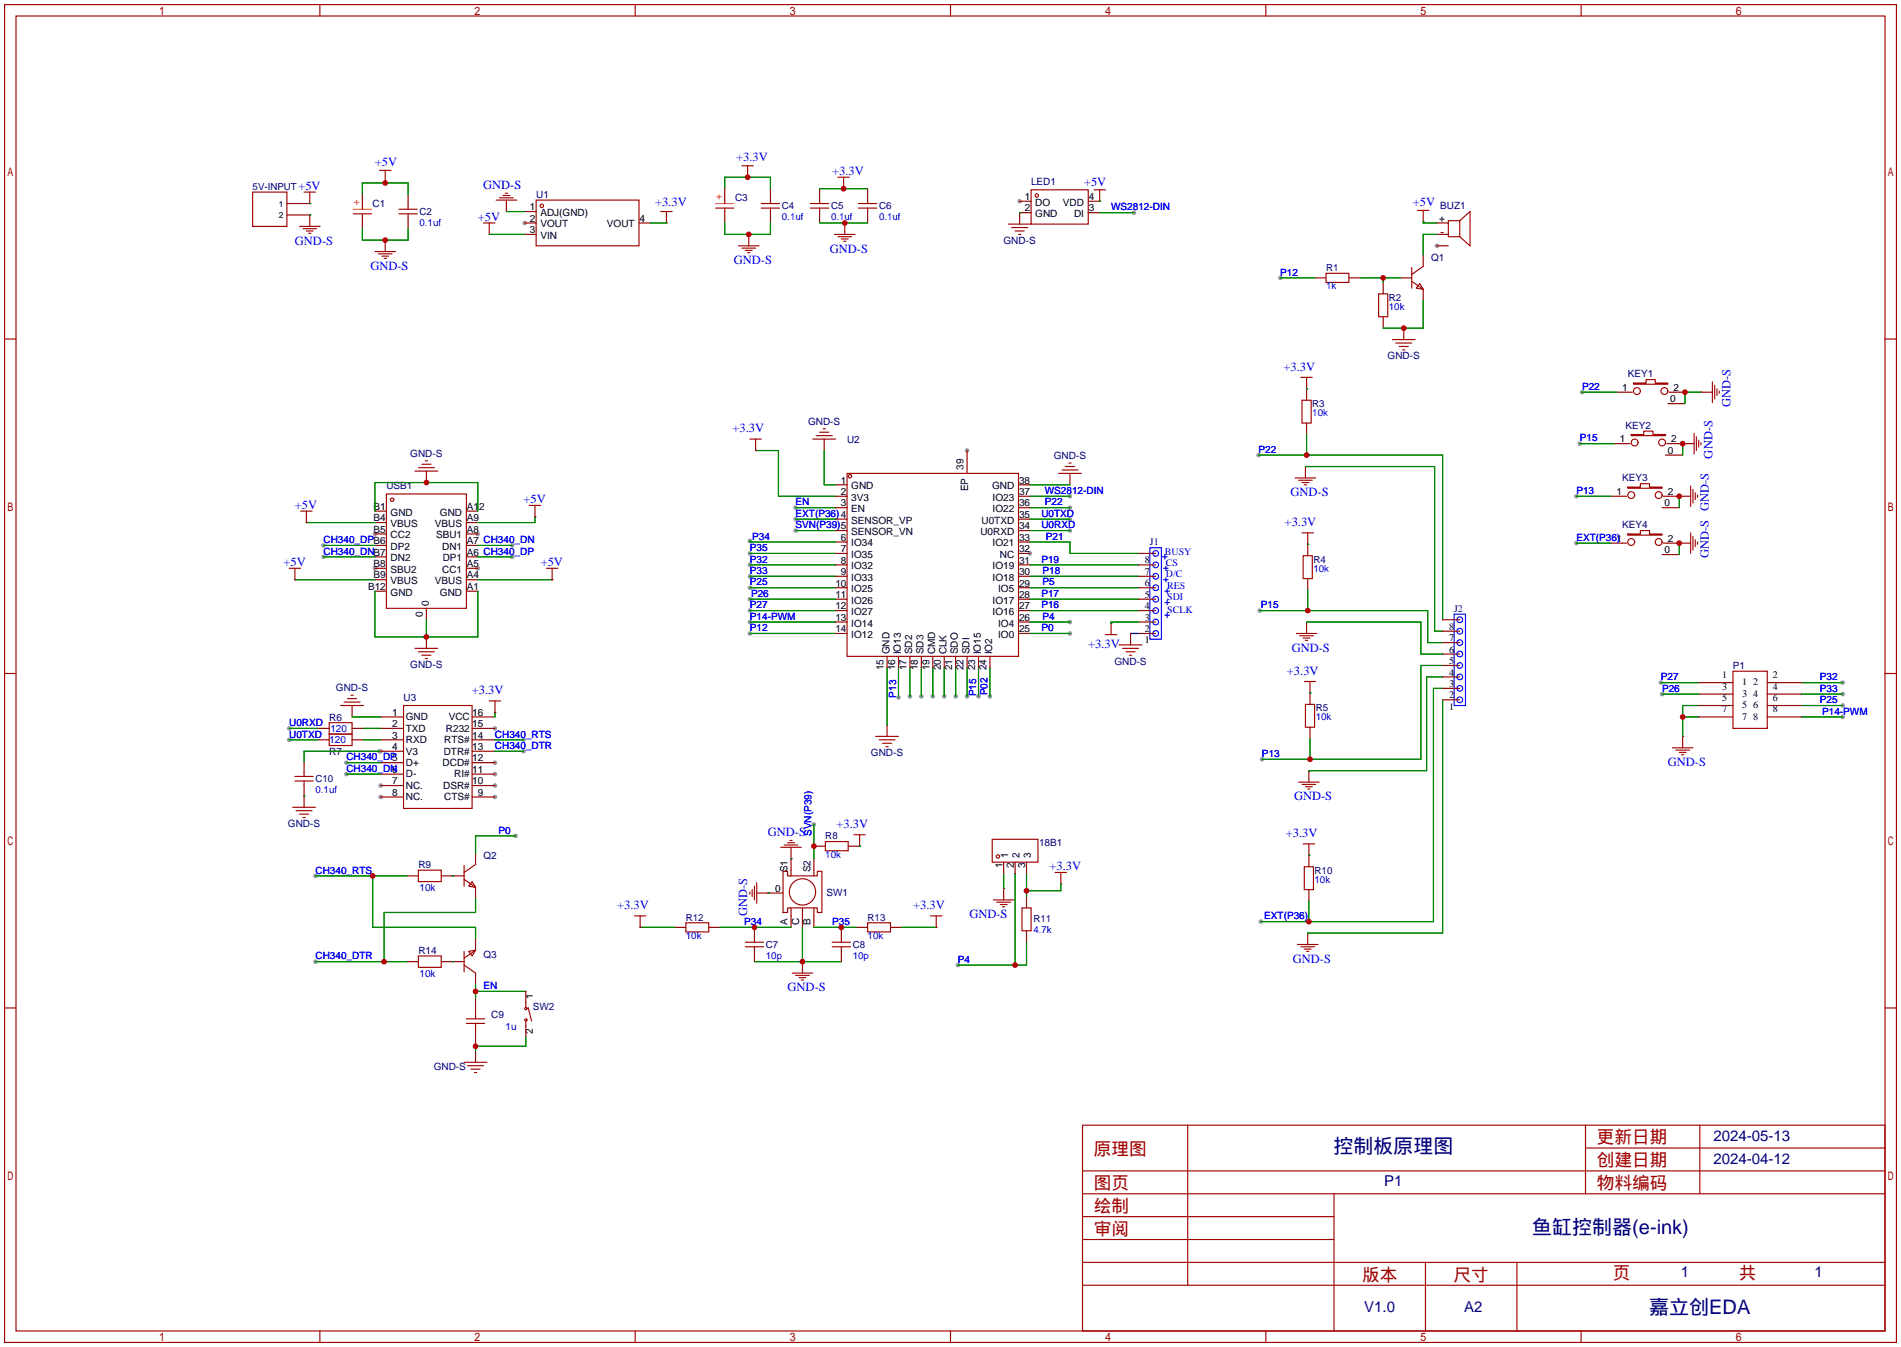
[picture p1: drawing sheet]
<svg xmlns="http://www.w3.org/2000/svg" width="422mm" height="299mm" viewBox="0 0 422 299" stroke-linecap="round" stroke-linejoin="round" font-family="sans-serif">
<g fill="#999">
<circle cx="83.3" cy="118.6" r=".51"/>
<circle cx="83.3" cy="126.2" r=".51"/>
<circle cx="106.2" cy="126.2" r=".51"/>
<circle cx="106.2" cy="118.6" r=".51"/>
<circle cx="110" cy="161.8" r=".51"/>
<circle cx="110" cy="169.4" r=".51"/>
<circle cx="110" cy="172" r=".51"/>
<circle cx="110" cy="174.5" r=".51"/>
<circle cx="110" cy="177" r=".51"/>
<circle cx="84.6" cy="177" r=".51"/>
<circle cx="84.6" cy="174.5" r=".51"/>
<circle cx="84.6" cy="166.9" r=".51"/>
<circle cx="228.9" cy="122.9" r=".51"/>
<circle cx="214.9" cy="100.1" r=".51"/>
<circle cx="116.6" cy="49.5" r=".51"/>
<circle cx="226.6" cy="44.7" r=".51"/>
<circle cx="319.3" cy="54.6" r=".51"/>
<circle cx="212.9" cy="214.4" r=".51"/>
<circle cx="71.9" cy="121.2" r=".51"/>
<circle cx="237.7" cy="140.7" r=".51"/>
<circle cx="176.8" cy="115.3" r=".51"/>
<circle cx="176.8" cy="117.9" r=".51"/>
<circle cx="166.6" cy="122.9" r=".51"/>
<circle cx="166.6" cy="125.5" r=".51"/>
<circle cx="166.6" cy="128" r=".51"/>
<circle cx="166.6" cy="130.6" r=".51"/>
<circle cx="166.6" cy="135.6" r=".51"/>
<circle cx="166.6" cy="138.2" r=".51"/>
<circle cx="166.6" cy="140.7" r=".51"/>
<circle cx="237.7" cy="110.2" r=".51"/>
<circle cx="237.7" cy="112.8" r=".51"/>
<circle cx="237.7" cy="117.9" r=".51"/>
<circle cx="237.7" cy="138.2" r=".51"/>
<circle cx="220" cy="154.7" r=".51"/>
<circle cx="217.4" cy="154.7" r=".51"/>
<circle cx="214.9" cy="154.7" r=".51"/>
<circle cx="212.3" cy="154.7" r=".51"/>
<circle cx="209.8" cy="154.7" r=".51"/>
<circle cx="207.3" cy="154.7" r=".51"/>
<circle cx="204.7" cy="154.7" r=".51"/>
<circle cx="202.2" cy="154.7" r=".51"/>
<circle cx="199.6" cy="154.9" r=".51"/>
<circle cx="237.7" cy="115.3" r=".51"/>
<circle cx="71.9" cy="123.7" r=".51"/>
<circle cx="113.8" cy="121.2" r=".51"/>
<circle cx="113.8" cy="123.7" r=".51"/>
<circle cx="64.3" cy="164.3" r=".51"/>
<circle cx="64.3" cy="161.8" r=".51"/>
<circle cx="116.3" cy="164.3" r=".51"/>
<circle cx="116.3" cy="166.9" r=".51"/>
<circle cx="77" cy="169.4" r=".51"/>
<circle cx="77" cy="172" r=".51"/>
<circle cx="176.8" cy="112.8" r=".51"/>
<circle cx="70.1" cy="213.6" r=".51"/>
<circle cx="70.1" cy="194.6" r=".51"/>
<circle cx="114.6" cy="185.7" r=".51"/>
<circle cx="166.6" cy="133.1" r=".51"/>
<circle cx="166.6" cy="120.1" r=".51"/>
<circle cx="409.4" cy="156.7" r=".51"/>
<circle cx="409.4" cy="151.6" r=".51"/>
<circle cx="409.4" cy="154.2" r=".51"/>
<circle cx="409.4" cy="159.3" r=".51"/>
<circle cx="369.1" cy="151.6" r=".51"/>
<circle cx="279.7" cy="101.1" r=".51"/>
<circle cx="279.9" cy="135.6" r=".51"/>
<circle cx="280.4" cy="168.7" r=".51"/>
<circle cx="280.2" cy="204.7" r=".51"/>
<circle cx="180.8" cy="183.1" r=".51"/>
<circle cx="369.3" cy="154.2" r=".51"/>
<circle cx="351.5" cy="87.1" r=".51"/>
<circle cx="351" cy="98.6" r=".51"/>
<circle cx="350.3" cy="110.2" r=".51"/>
<circle cx="350.3" cy="120.6" r=".51"/>
<circle cx="252" cy="47.2" r=".51"/>
<circle cx="284.5" cy="61.7" r=".51"/>
<circle cx="84.3" cy="166.9" r=".51"/>
</g>
<g fill="none" stroke="#a10000" stroke-width=".25">
<path d="M1 1h420.4v297.2h-420.4zM3.6 3.6h415.2v292.1h-415.2zM71.1 1v2.6M141.1 1v2.6M211.2 1v2.6M281.3 1v2.6M351.3 1v2.6M84.3 37.8h2.6M85.6 37.8v2.6M88.6 46.5h4.1M88.6 47.5h4.1M90.7 45.7v.8"/>
<path d="M90.7 47.5v.8M169.2 45.2h4M169.2 46.2h4M171.2 44.5v.7M171.2 46.2v.8M1 75.3h2.6M418.8 75.3h2.6M166.6 97.5h2.6M167.9 97.5v2.6M180.6 97.5h5.1M181.4 96.8h3.5M182.1 96h2"/>
<path d="M182.9 95.2h.5M289.1 83.8h2.5M289.3 88.9h2v5.1h-2zM290.3 83.8v2.6M66.8 113.5h2.5M68.1 113.5v2.6M85.9 109.7h17.7v25.4h-17.7zM92.2 104.6h5.1M93 103.9h3.5M93.7 103.1h2.1M94.5 102.4h.5M117.6 112.3h2.5"/>
<path d="M118.9 112.3v2.5M188.2 105.2h38.1v40.6h-38.1zM235.2 105.2h5.1M236 104.4h3.5M236.7 103.6h2.1M237.5 102.9h.5M287.8 106.2h4.6M288.5 106.7h3.1M289.3 107.2h1.5M289.3 118.4h2.5M289.8 107.7h.5M290.1 103.6v2.6"/>
<path d="M290.6 118.4v2.5M64.3 126.2h2.5M65.5 126.2v2.6M121.4 126.2h2.6M122.7 126.2v2.6M289.6 123.4h2v5.1h-2zM290.3 138.2v2.5M1 149.6h2.6M75.7 156.7h5.1M76.5 156h3.5M77.2 155.2h2M78 154.4h.5"/>
<path d="M89.7 156.7h15.2v22.9h-15.2zM92.2 144h5.1M93 144.8h3.5M93.7 145.5h2.1M94.5 146.3h.5M108.7 155.7h2.6M110 155.7v2.5M288 140.7h4.6M288.8 141.2h3M289.6 141.7h1.5M289.8 151.4h2.6M290.1 156.5h2v5h-2z"/>
<path d="M290.1 142.2h.5M291.1 151.4v2.5M418.8 149.6h2.6M73.2 160.5h5v2.6h-5zM73.2 163.1h5v2.5h-5zM194.6 163.6h5M195.3 164.3h3.6M196.1 165.1h2M196.8 165.9h.6M288.5 173.7h4.6M289.3 174.2h3.1M290.1 174.8h1.5"/>
<path d="M290.6 175.3h.5M290.8 171.2v2.5M371.6 166.1h4.6M372.4 166.6h3M373.1 167.1h1.5M373.6 167.6h.5M373.9 163.6v2.5M93 193.3h5v2.5h-5zM103.1 195.3l2.6 1.8M103.1 192.3v4.5M104.9 195.8l.8 1.3-1.6-.3zM105.7 192l-2.6 1.8"/>
<path d="M166.6 198.1v.5M167.1 197.6v1.5M167.6 196.8v3.1M168.1 198.4h2.6M168.1 196.1v4.6M173.5 188.2h4.6M174 193.5h1v1.1h6.6v-1.1h1v9.2h-1v-1h-6.6v1h-1zM174.2 187.7h3.1M175 187.2h1.5M175.5 186.7h.5M175.8 188.2v2.6M175.8 193.3v1.3"/>
<path d="M180.8 193.3v1.3M220.7 199.9h4.6M223 197.4v2.5M234.4 193.8h2.6M235.7 193.8v2.5M289.6 187.5h2.5M289.8 192.5h2v5.1h-2zM290.8 187.5v2.5M93 212.3h5v2.6h-5zM103.1 211.3v4.6M103.1 214.4l2.6 1.8M104.1 211.3l1.6-.2-.8 1.2z"/>
<path d="M105.7 211.1l-2.6 1.8M152.4 205h5.1v2h-5.1zM175.8 201.7v1.8M176 216.2h4.6M176.8 216.7h3M177.5 217.2h1.6M178.1 217.7h.5M178.3 201.7v1.8M178.3 213.6v2.6M180.8 201.7v1.8M192.8 205h5.1v2h-5.1zM221.5 200.4h3"/>
<path d="M222.2 200.9h1.6M222.8 201.4h.5M227.1 201.7h2v5.1h-2zM288.3 209.8h4.6M289.1 210.3h3M289.8 210.8h1.5M290.3 211.3h.5M290.6 207.3v2.5M1 223.9h2.6M103.1 236h5.1M103.6 227.3h4.1M103.6 226.3h4.1"/>
<path d="M103.9 236.7h3.5M104.6 237.5h2.1M105.4 238.3h.5M105.7 224.3v2M105.7 227.3v2.1M116.8 222.8v1M116.8 226.8v1M117.3 223.8l.8 3M418.8 223.9h2.6M240.5 249.9h178.3v45.8h-178.3zM263.9 249.9v35.6M352.3 249.9v15.3"/>
<path d="M352.3 255h66.5M377.7 249.9v15.3M240.5 270.3h55.9M240.5 265.2h178.3M240.5 275.3h55.9M240.5 260.1h178.3M296.4 265.2v30.5M71.1 295.7v2.5M141.1 295.7v2.5M211.2 295.7v2.5M240.5 285.5h178.3M240.5 280.4h178.3"/>
<path d="M281.3 295.7v2.5M316.7 280.4v15.3M337.1 280.4v15.3M351.3 295.7v2.5"/>
<circle cx="87.1" cy="111" r=".38"/>
<circle cx="188.8" cy="105.8" r=".38"/>
<circle cx="178.3" cy="198.1" r="2.92"/>
<circle cx="116.8" cy="226.6" r=".25"/>
<circle cx="116.8" cy="224" r=".25"/>
</g>
<g fill="none" stroke="#870000" stroke-width=".25">
<path d="M85.6 40.4h.1M90.7 43.2v2.5M90.7 48.3v2.5M171.2 41.9v2.6M171.2 47v2.5M183.1 97.5v2.6M290.3 86.4h.1M290.3 86.4v2.5M290.3 94v2.5M68.1 116.1h.1M83.3 113.5h2.6M83.3 116.1h2.6"/>
<path d="M83.3 118.6h2.6M94.7 104.6v2.6M103.6 113.5h2.6M103.6 116.1h2.6M103.6 118.6h2.6M118.9 114.8h.1M167.9 100.1h.1M185.7 107.7h2.5M185.7 110.2h2.5M185.7 112.8h2.5M185.7 115.3h2.5M185.7 117.9h2.5"/>
<path d="M214.9 100.1v5.1M226.3 107.7h2.6M226.3 110.2h2.6M226.3 112.8h2.6M226.3 115.3h2.6M226.3 117.9h2.6M237.7 105.2v2.5M290.1 103.6h.1M65.5 128.8h.1M83.3 121.2h2.6M83.3 123.7h2.6M83.3 126.2h2.6"/>
<path d="M83.3 128.8h2.6M83.3 131.3h2.6M94.7 135.1v2.6M103.6 121.2h2.6M103.6 123.7h2.6M103.6 126.2h2.6M103.6 128.8h2.6M103.6 131.3h2.6M122.7 128.8h.1M185.7 120.4h2.5M185.7 122.9h2.5M185.7 125.5h2.5"/>
<path d="M185.7 128h2.5M185.7 130.6h2.5M185.7 133.1h2.5M185.7 135.6h2.5M185.7 138.2h2.5M226.3 120.4h2.6M226.3 122.9h2.6M226.3 125.5h2.6M226.3 128h2.6M226.3 130.6h2.6M226.3 133.1h2.6M226.3 135.6h2.6"/>
<path d="M226.3 138.2h2.6M290.3 138.2h.1M290.6 120.9h.1M290.6 120.9v2.5M290.6 128.5v2.6M78.2 156.7v2.6M84.6 159.3h5.1M94.7 141.5v2.5M104.9 159.3h5.1M110 158.2h.1M185.7 140.7h2.5M197.1 145.8v2.5"/>
<path d="M199.6 145.8v2.5M202.2 145.8v2.5M204.7 145.8v2.5M207.3 145.8v2.5M209.8 145.8v2.5M212.3 145.8v2.5M214.9 145.8v2.5M217.4 145.8v2.5M220 145.8v2.5M226.3 140.7h2.6M291.1 153.9h.1M291.1 153.9v2.6"/>
<path d="M70.6 161.8h2.6M70.6 164.3h2.6M78.2 161.8h2.6M78.2 164.3h2.6M84.6 161.8h5.1M84.6 164.3h5.1M84.6 166.9h5.1M84.6 169.4h5.1M84.6 172h5.1M84.6 174.5h5.1M84.6 177h5.1M104.9 161.8h5.1"/>
<path d="M104.9 164.3h5.1M104.9 166.9h5.1M104.9 169.4h5.1M104.9 172h5.1M104.9 174.5h5.1M104.9 177h5.1M197.1 161v2.6M290.8 171.2h.1M291.1 161.5v2.6M373.9 163.6h.1M90.4 194.6h2.6M98 194.6h5.1"/>
<path d="M105.7 189.5v2.5M105.7 197.1v2.5M170.7 198.4h.1M170.7 198.4h3.3M175.8 190.8h.1M175.8 190.8v2.5M180.8 190.8v2.5M223 197.4h.1M228.1 199.1v2.6M235.7 196.3h.1M290.8 190h.1M290.8 190v2.5"/>
<path d="M290.8 197.6v2.6M90.4 213.6h2.6M98 213.6h5.1M105.7 208.5v2.6M105.7 216.2v2.5M149.9 206h2.5M157.5 206h2.5M175.8 203.5v2.5M178.3 213.6h.1M178.3 203.5v2.5M180.8 203.5v2.5M190.2 206h2.6"/>
<path d="M197.9 206h2.5M228.1 206.8v2.5M290.6 207.3h.1M105.7 221.7v2.6M105.7 229.4v2.5M105.7 233.4v2.6M116.8 220.2v2.6M116.8 227.8v2.6"/>
</g>
<g fill="none" stroke="#008700" stroke-width=".25">
<path d="M80.5 43.2v-2.6h10.2v2.6M85.6 40.4v.2M161 41.9v-2.5h10.2v2.5M290.3 86.4h.1M290.3 96.5v4.6M68.1 116.1h15.2M83.3 113.5v-6.3h22.9v6.3M118.9 114.8v1.3h-12.7M167.9 100.1h5.1v10.1h12.7M176.8 115.3h8.9M176.8 117.9h8.9M176.8 112.8h8.9"/>
<path d="M183.1 100.1v7.6h2.6M228.9 107.7h8.8M228.9 115.3h8.8M228.9 117.9h8.8M228.9 110.2h8.8M228.9 112.8h8.8M279.7 101.1h40.8v36.6M290.1 103.6h28.7v36.6h1.7M65.5 128.8h17.8M71.9 121.2h11.4M71.9 123.7h11.4M83.3 131.3v10.2h22.9v-10.2"/>
<path d="M94.7 137.7v3.8M106.2 128.8h16.5M106.2 121.2h7.6M106.2 123.7h7.6M166.6 122.9h19.1M166.6 125.5h19.1M166.6 128h19.1M166.6 130.6h19.1M166.6 135.6h19.1M166.6 138.2h19.1M166.6 120.1v.3h19.1M166.6 133.1h19.1"/>
<path d="M228.9 120.4h8.8v2.5h15.3M228.9 125.5h24.1M228.9 128h24.1M228.9 130.6h24.1M228.9 135.6h24.1M228.9 138.2h8.8M228.9 133.1h24.1M279.9 135.6h37.3v7.1h3.3M290.3 138.2h25.4v7.1h4.8M290.6 120.9h.1M290.6 131.1v4.5M78.2 159.3h6.4"/>
<path d="M110 158.2v1.1M166.6 140.7h19.1M197.1 148.3v12.7M199.6 148.3v6.6M202.2 148.3v6.4M204.7 148.3v6.4M207.3 148.3v6.4M209.8 148.3v6.4M212.3 148.3v6.4M214.9 148.3v6.4M217.4 148.3v6.4M220 148.3v6.4"/>
<path d="M228.9 140.7h8.8M291.1 153.9h.1M320.5 155.4v51.9h-29.9M320.5 147.8h-4.8v20.9h-35.3M320.5 150.4h-3.5v20.8h-26.2M320.5 152.9h-2v51.8h-38.3M369.1 151.6h8.3M373.9 159.3h3.5M377.4 156.7h-3.5v6.9M400.3 159.3h9.1M400.3 156.7h9.1M400.3 151.6h9.1"/>
<path d="M400.3 154.2h9.1M64.3 161.8h6.3M64.3 164.3h6.3M77 169.4h7.6M77 172h7.6M80.8 161.8h3.8M80.8 164.3h3.8M110 164.3h6.3M110 166.9h6.3M291.1 164.1v4.6M70.1 194.6h20.3M82.8 194.6v11.4h22.9v2.5"/>
<path d="M100.6 194.6h.1M105.7 199.6v3.1h-20.4v10.9M114.6 185.7h-8.9v3.8M170.7 198.4h.1M175.8 190.8h.1M180.8 183.1v7.7M223 194.1v3.3M225.6 194.1v20.3M228.1 194.1v5M235.7 196.3v1.6h-7.6M290.8 190h.1M70.1 213.6h20.3"/>
<path d="M100.6 213.6h.1M105.7 218.7v3M142.2 206h7.7M160 206h15.8M167.6 213.6h19.3M178.3 206v7.6M180.8 206h9.4M200.4 206h7.6M228.1 209.3v5.1h-15.2M290.8 200.2v4.5M105.7 231.9v1.5M105.7 220.2h11.1"/>
<path d="M116.8 230.4v2h-11.1"/>
</g>
<path d="M255.5 121.7h2.6v20.3h-2.6z" fill="none" stroke="#00f" stroke-width=".25"/>
<g fill="#fff" stroke="#00f" stroke-width=".25">
<circle cx="256.8" cy="140.7" r=".63"/>
<circle cx="256.8" cy="138.2" r=".63"/>
<circle cx="256.8" cy="135.6" r=".63"/>
<circle cx="256.8" cy="133.1" r=".63"/>
<circle cx="256.8" cy="130.6" r=".63"/>
<circle cx="256.8" cy="128" r=".63"/>
<circle cx="256.8" cy="125.5" r=".63"/>
<circle cx="256.8" cy="122.9" r=".63"/>
</g>
<g fill="none" stroke="#870000" stroke-width=".25">
<path d="M166.1 39.4h.1M63.8 45.2h5M63.8 47.8h5M68.8 45.2h.1M68.8 47.8h.1M80.5 43.2v2.5M80.5 48.3v2.5M85.6 53.3h.1M108.7 52.1h.1M112.5 47h.1M116.6 47h2.5M116.6 49.5h2.5"/>
<path d="M116.6 52.1h2.5M142 49.5h2.5M148.1 49.5h.1M161 41.9v2.6M161 47v2.5M166.4 52.1h.1M182.1 41.9v2.6M182.1 47v2.5M187.5 41.9h.1M187.7 49.5h.1M192.8 41.9v2.6M192.8 47v2.5"/>
<path d="M246.9 138.4h.1M253 138.2h3.8M253 135.6h3.8M253 133.1h3.8M253 130.6h3.8M253 128h3.8M253 125.5h3.8M253 122.9h3.8M251.2 140.7v2.6M253 140.7h3.8M377.4 151.6h7.7M377.4 154.2h7.7"/>
<path d="M377.4 156.7h7.7M377.4 159.3h7.7M392.7 151.6h7.6M392.7 154.2h7.6M392.7 156.7h7.6M392.7 159.3h7.6M180.8 188h2.6M188.5 188h2.5M191 188h.1M142.2 206h.1M208 206h.1"/>
</g>
<path d="M251.2 140.7h1.8" fill="none" stroke="#000080" stroke-width=".25"/>
<g fill="none" stroke="#a10000" stroke-width=".25">
<path d="M164.8 36.8h2.6M166.1 36.8v2.6M186.2 39.4h2.5M187.5 39.4v2.5M56.1 42.7h7.7v7.6h-7.7zM66.5 50.3h4.6M67.3 50.8h3.1M67.6 42.7h2.5M68.1 51.3h1.5M68.6 51.8h.5M68.8 42.7v2.5M68.8 47.8v2.5"/>
<path d="M78.5 47.5h4M80.5 45.7v.8M80.5 47.5v.8M83.3 55.9h4.6M84.1 56.4h3M84.8 56.9h1.6M85.3 57.4h.6M85.6 53.3v2.6M107.4 49.5h2.6M108.7 49.5v2.6M110.2 44.5h4.6M111 43.9h3"/>
<path d="M111.8 43.4h1.5M112.3 42.9h.5M112.5 44.5v2.5M119.1 44.5h22.9v10.1h-22.9zM146.8 47h2.6M148.1 47v2.5M159 46.2h4.1M161 44.5v.7M161 46.2v.8M164.1 54.6h4.6M164.8 55.1h3.1M165.6 55.6h1.5"/>
<path d="M166.1 56.1h.5M166.4 52.1v2.5M180.1 45.2h4M180.1 46.2h4M182.1 44.5v.7M182.1 46.2v.8M185.4 52.1h4.6M186.2 52.6h3M186.9 53.1h1.6M187.5 53.6h.5M187.7 49.5v2.6M190.8 45.2h4"/>
<path d="M190.8 46.2h4M192.8 44.5v.7M192.8 46.2v.8M246.9 138.4v2.6M245.6 141h2.6M248.7 143.3h5M249.4 144h3.6M250.2 144.8h2M251 145.5h.5M385.1 149.1h7.6v12.7h-7.6zM183.4 186.9h5.1v2.1h-5.1zM189.7 185.4h2.6"/>
<path d="M191 185.4v2.6M141 203.5h2.5M142.2 203.5v2.5M206.8 203.5h2.5M208 203.5v2.5"/>
<circle cx="120.4" cy="45.7" r=".38"/>
</g>
<path d="M68.8 45.2h.1M68.8 47.8h.1M80.5 50.8v2.5h10.2v-2.5M108.7 52.1h7.9M112.5 47h4.1M144.5 49.5h3.6M161 49.5v2.6h10.2v-2.6M182.1 41.9h10.7M182.1 49.5h10.7M253 138.2h-6.1v.2M191 188h.1" fill="none" stroke="#008700" stroke-width=".25"/>
<path d="M78.5 46.5h4M78.7 45h1.1M79.2 44.5v1M159 45.2h4.1M159.3 43.7h1M159.8 43.2v1" fill="none" stroke="#f90" stroke-width=".25"/>
<g fill="none" stroke="#00f" stroke-width=".25">
<path d="M258.3 123.7h1M258.6 128.8h1M258.6 126.2h1M258.8 123.2v1M258.8 131.3h1M258.8 133.9h1M258.8 136.7h1M259.1 125.7v1M259.1 128.3v1M259.3 130.8v1M259.3 133.3v1.1M259.3 136.1v1.1"/>
<path d="M323.1 136.4h2.5v20.3h-2.5z"/>
</g>
<g fill="#fff" stroke="#00f" stroke-width=".25">
<circle cx="324.4" cy="155.4" r=".63"/>
<circle cx="324.4" cy="152.9" r=".63"/>
<circle cx="324.4" cy="150.4" r=".63"/>
<circle cx="324.4" cy="147.8" r=".63"/>
<circle cx="324.4" cy="145.3" r=".63"/>
<circle cx="324.4" cy="142.7" r=".63"/>
<circle cx="324.4" cy="140.2" r=".63"/>
<circle cx="324.4" cy="137.7" r=".63"/>
</g>
<g fill="none" stroke="#870000" stroke-width=".25">
<path d="M226.6 44.7h2.5M229.1 47.2h-2.5v2.6M241.8 44.7h2.5M241.8 47.2h2.5M244.3 44.7h.1M316.2 49.3h.1M316.2 56.6v2.6M319.3 54.6h2.5M319.3 52.1h2.5M319.3 49.5h2.5M292.1 61.7h2.5M299.7 61.7h2.6"/>
<path d="M307.3 62.7v2.6M307.3 70.4v2.5M311.1 61.7h2.6M311.9 72.9v2.5M316.2 64.3v2.5M358.6 98.6h2.6M359.2 87.1h2.5M370.6 89.7h3.8M371.3 98.6h2.6M371.9 87.1h2.5M373.9 98.6h.1M378 87.1h.1"/>
<path d="M357.9 110.2h2.5M369.3 112.8h3.8M370.1 101.1h3.8M370.6 110.2h2.5M373.1 110.2h.1M320.5 137.7h3.9M357.9 120.6h2.5M369.3 123.2h3.8M370.6 120.6h2.5M373.1 120.6h.1M320.5 155.4h3.9M320.5 152.9h3.9"/>
<path d="M320.5 150.4h3.9M320.5 147.8h3.9M320.5 145.3h3.9M320.5 142.7h3.9M320.5 140.2h3.9M67.6 169.2v2.5M67.6 174.2v5.1M223 191.5v2.6M225.6 191.5v2.6M228.1 191.5v2.6M167.6 206v2.5M167.6 211.1v2.5"/>
<path d="M186.9 206v2.5M186.9 211.1v2.5"/>
</g>
<g fill="none" stroke="#008700" stroke-width=".25">
<path d="M226.6 47.2h.1M244.3 44.7h.1M244.3 47.2h7.7M316.2 49.3v.2h3.1M319.3 52.1h-3.1v4.5M284.5 61.7h7.6M302.3 61.7h8.8M307.3 61.7v1M316.2 66.8v6.1h-8.9M351 98.6h7.6M351.5 87.1h7.7M373.9 98.6v2.5"/>
<path d="M378 87.1h-3.6v2.6M350.3 110.2h7.6M373.1 110.2v2.6M350.3 120.6h7.6M373.1 120.6v2.6M369.3 154.2h8.1M67.6 176.8h.1M84.3 166.9h-16.7v2.3"/>
</g>
<g fill="none" stroke="#a10000" stroke-width=".25">
<path d="M224 49.8h5.1M224.8 50.5h3.5M225.6 51.3h2M226.3 52.1h.5M229.1 42.2h12.7v7.6h-12.7zM243.1 42.2h2.5M244.3 42.2v2.5M313.7 59.4v4.6M315 46.7h2.5M316.2 59.2l-2.5 1.8M316.2 46.7v2.6M324.4 49h-2.6v3.6h2.6"/>
<path d="M324.4 49v3.6M324.4 49l2.2-2v7.6l-2.2-2M294.6 60.7h5.1v2h-5.1zM306.3 65.3h2.1v5.1h-2.1zM309.4 75.4h5.1M310.1 76.2h3.6M310.9 77h2M311.7 77.7h.5M313.7 62.5l2.5 1.8M315.5 63l.7 1.3-1.5-.3zM361.2 98.6h1M361.7 87.1h1"/>
<path d="M362.5 96.5h2.8v-.7h2v.7h2.8v.3h-7.6zM363 85.1h2.8v-.8h2v.8h2.8v.2h-7.6zM370.3 98.6h1M370.8 87.1h1.1M373.9 98.6h2.5M376.4 96.3v4.5M376.9 97v3.1M377.4 97.8v1.5M378 87.1h2.5M378 98.3v.5M380.5 84.8v4.6M381 85.6v3"/>
<path d="M381.5 86.4v1.5M382 86.9v.5M360.4 110.2h1M361.7 108.2h2.8v-.8h2v.8h2.8v.3h-7.6zM361.7 118.6h2.8v-.7h2v.7h2.8v.3h-7.6zM369.6 110.2h1M373.1 110.2h2.6M375.7 108v4.5M375.7 118.4v4.5M376.2 108.7v3.1M376.2 119.1v3.1M376.7 109.5v1.5"/>
<path d="M376.7 119.9v1.5M377.2 110v.5M360.4 120.6h1M369.6 120.6h1M373.1 120.6h2.6M377.2 120.4v.5M65 179.3h5.1M65.5 172.5h4.1M65.5 173.5h4.1M67.6 171.7v.8M67.6 173.5v.7M65.8 180.1h3.5"/>
<path d="M66.5 180.8h2.1M67.3 181.6h.5M220.5 186.4h10.1v5.1h-10.1zM165.6 209.3h4.1M165.6 210.3h4.1M167.6 208.5v.8M167.6 210.3v.8M184.9 209.3h4.1M184.9 210.3h4.1M186.9 208.5v.8M186.9 210.3v.8"/>
<circle cx="230.4" cy="43.4" r=".38"/>
<circle cx="363.2" cy="98.3" r=".76"/>
<circle cx="363.7" cy="86.9" r=".76"/>
<circle cx="369.3" cy="98.3" r=".76"/>
<circle cx="369.8" cy="86.9" r=".76"/>
<circle cx="362.5" cy="110" r=".76"/>
<circle cx="368.6" cy="110" r=".76"/>
<circle cx="362.5" cy="120.4" r=".76"/>
<circle cx="368.6" cy="120.4" r=".76"/>
<circle cx="221.7" cy="190.2" r=".38"/>
</g>
<g fill="#c00">
<circle cx="225.6" cy="214.4" r=".63"/>
<circle cx="228.1" cy="197.9" r=".63"/>
<circle cx="85.6" cy="40.6" r=".63"/>
<circle cx="166.1" cy="39.4" r=".63"/>
<circle cx="94.7" cy="107.2" r=".63"/>
<circle cx="94.7" cy="141.5" r=".63"/>
<circle cx="85.3" cy="213.6" r=".63"/>
<circle cx="82.8" cy="194.6" r=".63"/>
<circle cx="105.7" cy="232.4" r=".63"/>
<circle cx="105.7" cy="220.2" r=".63"/>
<circle cx="373.9" cy="159.3" r=".63"/>
<circle cx="290.3" cy="101.1" r=".63"/>
<circle cx="290.6" cy="135.6" r=".63"/>
<circle cx="291.1" cy="168.7" r=".63"/>
<circle cx="290.8" cy="204.7" r=".63"/>
<circle cx="178.3" cy="213.6" r=".63"/>
<circle cx="180.8" cy="188" r=".63"/>
<circle cx="186.9" cy="206" r=".63"/>
<circle cx="167.6" cy="206" r=".63"/>
<circle cx="187.5" cy="41.9" r=".63"/>
<circle cx="187.7" cy="49.5" r=".63"/>
<circle cx="166.4" cy="52.1" r=".63"/>
<circle cx="85.6" cy="53.3" r=".63"/>
<circle cx="373.1" cy="120.6" r=".63"/>
<circle cx="373.1" cy="110.2" r=".63"/>
<circle cx="373.9" cy="98.6" r=".63"/>
<circle cx="374.4" cy="87.1" r=".63"/>
<circle cx="307.3" cy="61.7" r=".63"/>
<circle cx="311.9" cy="72.9" r=".63"/>
</g>
<g font-size="4.4" fill="#000080">
<text x="296.3" y="256.2">控制板原理图</text>
<text x="340.5" y="274">鱼缸控制器(e-ink)</text>
<text x="366.5" y="291.8">嘉立创EDA</text>
</g>
<g font-size="3.9" fill="#a00000">
<text x="243.1" y="256.5">原理图</text>
<text x="354.8" y="254">更新日期</text>
<text x="354.8" y="259.1">创建日期</text>
<text x="243.1" y="269.2">绘制</text>
<text x="243.1" y="264.1">图页</text>
<text x="354.8" y="264.1">物料编码</text>
<text x="243.1" y="274.3">审阅</text>
<text x="302.7" y="284.5">版本</text>
<text x="323" y="284.5">尺寸</text>
<text x="358.4" y="284.2">页</text>
<text x="386.3" y="284.2">共</text>
</g>
<g font-size="3.3" fill="#000080">
<text x="380.7" y="253.4">2024-05-13</text>
<text x="307.6" y="263.5">P1</text>
<text x="380.7" y="258.5">2024-04-12</text>
<text x="373.5" y="283.6">1</text>
<text x="403.2" y="283.6">1</text>
<text x="303.1" y="291.5">V1.0</text>
<text x="325.4" y="291.5">A2</text>
</g>
<g font-size="2.8" fill="#00f">
<text x="163.6" y="35.7">+3.3V</text>
<text x="83.3" y="37">+5V</text>
<text x="107.4" y="41.9">GND-S</text>
<text x="184.9" y="38.9">+3.3V</text>
<text x="240.9" y="41.4">+5V</text>
<text x="66.3" y="42.2">+5V</text>
<text x="145.5" y="45.8">+3.3V</text>
<text x="313.9" y="45.8">+5V</text>
<text x="106.2" y="49">+5V</text>
<text x="65.5" y="54.4">GND-S</text>
<text x="82.3" y="59.9">GND-S</text>
<text x="163.1" y="58.7">GND-S</text>
<text x="184.4" y="56.1">GND-S</text>
<text x="285.2" y="82.3">+3.3V</text>
<text x="384.6" y="90.4" transform="rotate(-90 384.6 90.4)">GND-S</text>
<text x="162.8" y="96">+3.3V</text>
<text x="380.5" y="101.9" transform="rotate(-90 380.5 101.9)">GND-S</text>
<text x="65.5" y="113">+5V</text>
<text x="116.3" y="111.8">+5V</text>
<text x="286.8" y="110.2">GND-S</text>
<text x="285.4" y="116.9">+3.3V</text>
<text x="63" y="125.7">+5V</text>
<text x="120.1" y="125.7">+5V</text>
<text x="379.7" y="124" transform="rotate(-90 379.7 124)">GND-S GND-S</text>
<text x="241.8" y="144">+3.3V</text>
<text x="286" y="149.9">+3.3V</text>
<text x="287" y="144.8">GND-S</text>
<text x="104.8" y="154.2">+3.3V</text>
<text x="370.6" y="170.2">GND-S</text>
<text x="287.5" y="177.8">GND-S</text>
<text x="170.6" y="185.7">GND-S</text>
<text x="185.9" y="183.9">+3.3V</text>
<text x="285.7" y="186">+3.3V</text>
<text x="233.2" y="193.3">+3.3V</text>
<text x="137.1" y="202">+3.3V</text>
<text x="166" y="203.5" transform="rotate(-90 166 203.5)">GND-S</text>
<text x="202.9" y="202">+3.3V</text>
<text x="215.4" y="203.8">GND-S</text>
<text x="287.3" y="213.9">GND-S</text>
<text x="175" y="220.2">GND-S</text>
</g>
<text font-size="2.8" fill="#a00000" x="320" y="52.4">-</text>
<g font-size="2.2" fill="#000080">
<text x="229.1" y="41.1">LED1</text>
<text x="56.1" y="42.2">5V-INPUT</text>
<text x="82.8" y="46">C1</text>
<text x="93.2" y="47.8">C2</text>
<text x="119.1" y="43.9">U1</text>
<text x="163.3" y="44.7">C3</text>
<text x="173.7" y="46.5">C4</text>
<text x="184.7" y="46.5">C5</text>
<text x="195.3" y="46.5">C6</text>
<text x="320" y="46.5">BUZ1</text>
<text x="223" y="54.2">GND-S</text>
<text x="318" y="58.1">Q1</text>
<text x="294.6" y="60.2">R1</text>
<text x="308.6" y="66.8">R2</text>
<text x="308.3" y="79.9">GND-S</text>
<text x="361.7" y="83.8">KEY1</text>
<text x="179.6" y="94.3">GND-S</text>
<text x="291.6" y="90.4">R3</text>
<text x="361.2" y="95.2">KEY2</text>
<text x="91.2" y="101.4">GND-S</text>
<text x="188.2" y="98.5">U2</text>
<text x="234.2" y="101.9">GND-S</text>
<text x="360.4" y="106.9">KEY3</text>
<text x="85.9" y="108.7">USB1</text>
<text x="360.4" y="117.3">KEY4</text>
<text x="255.5" y="121.2">J1</text>
<text x="291.8" y="125">R4</text>
<text x="323.1" y="135.9">J2</text>
<text x="91.2" y="148.4">GND-S</text>
<text x="247.6" y="147.7">GND-S</text>
<text x="385.1" y="148.6">P1</text>
<text x="74.7" y="153.5">GND-S</text>
<text x="89.7" y="155.7">U3</text>
<text x="73.2" y="160.2">R6</text>
<text x="292.4" y="158">R5</text>
<text x="73.2" y="167.6">R7</text>
<text x="193.5" y="168">GND-S</text>
<text x="70.1" y="173.8">C10</text>
<text x="64" y="183.7">GND-S</text>
<text x="107.4" y="190.9">Q2</text>
<text x="183.4" y="186.5">R8</text>
<text x="230.9" y="188">18B1</text>
<text x="93" y="192.8">R9</text>
<text x="292.1" y="194.1">R10</text>
<text x="183.6" y="199.1">SW1</text>
<text x="152.4" y="204.5">R12</text>
<text x="192.8" y="204.5">R13</text>
<text x="229.6" y="204.9">R11</text>
<text x="93" y="211.8">R14</text>
<text x="107.4" y="212.8">Q3</text>
<text x="170.2" y="210.6">C7</text>
<text x="189.5" y="210.6">C8</text>
<text x="109.2" y="226.2">C9</text>
<text x="118.4" y="224.3">SW2</text>
<text x="96.4" y="237.6">GND-S</text>
</g>
<g font-size="2.2">
<text x="117.8" y="46.7">1</text>
<text x="120.1" y="48">ADJ(GND)</text>
<text x="227.7" y="44.4">1</text>
<text x="227.7" y="47">2</text>
<text x="230" y="45.7">DO</text>
<text x="236.2" y="45.7">VDD</text>
<text x="241.9" y="47">3</text>
<text x="241.9" y="44.4">4</text>
<text x="117.8" y="49.3">2</text>
<text x="117.8" y="51.8">3</text>
<text x="120.1" y="50.5">VOUT</text>
<text x="120.1" y="53.1">VIN</text>
<text x="134.9" y="50.5">VOUT</text>
<text x="142.1" y="49.3">4</text>
<text x="230" y="48.2">GND</text>
<text x="238.6" y="48.2">DI</text>
<text x="319.8" y="49.3">+</text>
<text x="360.5" y="86.8">1</text>
<text x="371.1" y="89.4">0</text>
<text x="371.9" y="86.8">2</text>
<text x="360" y="98.3">1</text>
<text x="370.6" y="100.8">0</text>
<text x="371.3" y="98.3">2</text>
<text x="186.9" y="107.4">1</text>
<text x="214.1" y="104.4" transform="rotate(-90 214.1 104.4)">39</text>
<text x="226.4" y="107.4">38</text>
<text x="83" y="113.3">B1</text>
<text x="103.8" y="113.3">A12</text>
<text x="186.9" y="110">2</text>
<text x="186.9" y="112.5">3</text>
<text x="189.2" y="108.7">GND</text>
<text x="189.2" y="111.2">3V3</text>
<text x="189.2" y="113.8">EN</text>
<text x="215.1" y="109.1" transform="rotate(-90 215.1 109.1)">EP</text>
<text x="220.4" y="108.7">GND</text>
<text x="220.6" y="113.8">IO22</text>
<text x="220.6" y="111.2">IO23</text>
<text x="226.4" y="112.5">36</text>
<text x="226.4" y="110">37</text>
<text x="359.2" y="110">1</text>
<text x="369.8" y="112.5">0</text>
<text x="370.6" y="110">2</text>
<text x="83" y="115.8">B4</text>
<text x="83" y="118.3">B5</text>
<text x="86.8" y="114.5">GND</text>
<text x="86.8" y="117.1">VBUS</text>
<text x="86.8" y="119.6">CC2</text>
<text x="96.6" y="117.1">VBUS</text>
<text x="96.9" y="119.6">SBU1</text>
<text x="97.8" y="114.5">GND</text>
<text x="103.8" y="118.3">A8</text>
<text x="103.8" y="115.8">A9</text>
<text x="189.2" y="116.3">SENSOR_VP</text>
<text x="189.2" y="118.9">SENSOR_VN</text>
<text x="217.8" y="118.9">U0RXD</text>
<text x="218.1" y="116.3">U0TXD</text>
<text x="226.4" y="117.6">34</text>
<text x="226.4" y="115">35</text>
<text x="83" y="126">B8</text>
<text x="86.8" y="122.2">DP2</text>
<text x="86.8" y="124.7">DN2</text>
<text x="98.2" y="122.2">DN1</text>
<text x="98.4" y="124.7">DP1</text>
<text x="103.8" y="126">A5</text>
<text x="103.8" y="123.4">A6 CH340_DP</text>
<text x="103.8" y="120.9">A7 CH340_DN</text>
<text x="186.9" y="120.1">6</text>
<text x="186.9" y="122.7">7</text>
<text x="186.9" y="125.2">8</text>
<text x="189.2" y="121.4">IO34</text>
<text x="189.2" y="123.9">IO35</text>
<text x="220.6" y="121.4">IO21</text>
<text x="222.2" y="123.9">NC</text>
<text x="226.4" y="125.2">31</text>
<text x="226.4" y="122.7">32</text>
<text x="226.4" y="120.1">33</text>
<text x="254.4" y="125.2">8</text>
<text x="369.8" y="122.9">0</text>
<text x="370.6" y="120.4">2</text>
<text x="81.8" y="131">B12</text>
<text x="83" y="128.5">B9</text>
<text x="86.8" y="127.2">SBU2</text>
<text x="86.8" y="129.8">VBUS</text>
<text x="96.6" y="129.8">VBUS</text>
<text x="98.2" y="127.2">CC1</text>
<text x="103.8" y="131">A1</text>
<text x="103.8" y="128.5">A4</text>
<text x="185.6" y="130.3">10</text>
<text x="186.9" y="127.7">9</text>
<text x="189.2" y="126.5">IO32</text>
<text x="189.2" y="129">IO33</text>
<text x="189.2" y="131.6">IO25</text>
<text x="220.6" y="129">IO18</text>
<text x="220.6" y="126.5">IO19</text>
<text x="221.8" y="131.6">IO5</text>
<text x="226.4" y="130.3">29</text>
<text x="226.4" y="127.7">30</text>
<text x="254.4" y="130.2">6</text>
<text x="254.4" y="127.7">7</text>
<text x="86.8" y="132.3">GND</text>
<text x="94" y="137" transform="rotate(-90 94 137)">0</text>
<text x="95.2" y="134.7" transform="rotate(-90 95.2 134.7)">0</text>
<text x="97.8" y="132.3">GND</text>
<text x="185.6" y="132.8">11</text>
<text x="185.6" y="135.4">12</text>
<text x="185.6" y="137.9">13</text>
<text x="189.2" y="134.1">IO26</text>
<text x="189.2" y="136.6">IO27</text>
<text x="220.6" y="136.6">IO16</text>
<text x="220.6" y="134.1">IO17</text>
<text x="226.4" y="137.9">26</text>
<text x="226.4" y="135.4">27</text>
<text x="226.4" y="132.8">28</text>
<text x="254.4" y="137.9">3</text>
<text x="254.4" y="135.3">4</text>
<text x="254.4" y="132.8">5</text>
<text x="185.6" y="140.4">14</text>
<text x="189.2" y="139.2">IO14</text>
<text x="189.2" y="141.7">IO12</text>
<text x="221.8" y="141.7">IO0</text>
<text x="221.8" y="139.2">IO4</text>
<text x="226.4" y="140.4">25</text>
<text x="254.4" y="142.9">1</text>
<text x="254.4" y="140.4">2</text>
<text x="322" y="142.4">7</text>
<text x="322" y="139.9">8</text>
<text x="196.3" y="148.9" transform="rotate(-90 196.3 148.9)">15</text>
<text x="197.6" y="145.3" transform="rotate(-90 197.6 145.3)">GND</text>
<text x="198.9" y="148.9" transform="rotate(-90 198.9 148.9)">16</text>
<text x="200.2" y="145.3" transform="rotate(-90 200.2 145.3)">IO13</text>
<text x="201.4" y="148.9" transform="rotate(-90 201.4 148.9)">17</text>
<text x="202.7" y="145.3" transform="rotate(-90 202.7 145.3)">SD2</text>
<text x="204" y="148.9" transform="rotate(-90 204 148.9)">18</text>
<text x="205.2" y="145.3" transform="rotate(-90 205.2 145.3)">SD3</text>
<text x="206.5" y="148.9" transform="rotate(-90 206.5 148.9)">19</text>
<text x="207.8" y="145.3" transform="rotate(-90 207.8 145.3)">CMD</text>
<text x="209" y="148.9" transform="rotate(-90 209 148.9)">20</text>
<text x="210.3" y="145.3" transform="rotate(-90 210.3 145.3)">CLK</text>
<text x="211.6" y="148.9" transform="rotate(-90 211.6 148.9)">21</text>
<text x="212.9" y="145.3" transform="rotate(-90 212.9 145.3)">SDO</text>
<text x="214.1" y="148.9" transform="rotate(-90 214.1 148.9)">22</text>
<text x="215.4" y="145.3" transform="rotate(-90 215.4 145.3)">SDI</text>
<text x="216.7" y="148.9" transform="rotate(-90 216.7 148.9)">23</text>
<text x="217.9" y="145.3" transform="rotate(-90 217.9 145.3)">IO15</text>
<text x="219.2" y="148.9" transform="rotate(-90 219.2 148.9)">24</text>
<text x="220.5" y="145.3" transform="rotate(-90 220.5 145.3)">IO2</text>
<text x="322" y="147.5">5</text>
<text x="322" y="145">6</text>
<text x="322" y="155.1">2</text>
<text x="322" y="152.6">3</text>
<text x="322" y="150.1">4</text>
<text x="382.7" y="150.6">1</text>
<text x="382.7" y="153.2">3</text>
<text x="382.7" y="155.7">5</text>
<text x="387.1" y="152.2">1</text>
<text x="387.1" y="154.8">3</text>
<text x="389.5" y="152.2">2</text>
<text x="389.5" y="154.8">4</text>
<text x="394" y="150.6">2</text>
<text x="394" y="153.2">4</text>
<text x="394" y="155.7">6</text>
<text x="87.2" y="161.5">2</text>
<text x="87.2" y="159">1</text>
<text x="90.2" y="160">GND</text>
<text x="99.7" y="160">VCC</text>
<text x="104.9" y="159">16</text>
<text x="104.9" y="161.5">15</text>
<text x="322" y="157.7">1</text>
<text x="382.7" y="158.2">7</text>
<text x="387.1" y="157.3">5</text>
<text x="387.1" y="159.9">7</text>
<text x="389.5" y="157.3">6</text>
<text x="389.5" y="159.9">8</text>
<text x="394" y="158.2">8</text>
<text x="87.2" y="166.6">4</text>
<text x="87.2" y="164.1">3</text>
<text x="90.2" y="167.6">V3</text>
<text x="90.2" y="165.1">RXD</text>
<text x="90.2" y="162.5">TXD</text>
<text x="98.6" y="167.6">DTR#</text>
<text x="98.7" y="165.1">RTS#</text>
<text x="99.1" y="162.5">R232</text>
<text x="104.9" y="164.1">14</text>
<text x="104.9" y="166.6">13</text>
<text x="87.2" y="171.7">6</text>
<text x="87.2" y="169.1">5</text>
<text x="90.2" y="172.7">D-</text>
<text x="90.2" y="170.2">D+</text>
<text x="98.3" y="170.2">DCD#</text>
<text x="100.9" y="172.7">RI#</text>
<text x="104.9" y="169.1">12</text>
<text x="104.9" y="171.7">11</text>
<text x="87.2" y="176.8">8</text>
<text x="87.2" y="174.2">7</text>
<text x="90.2" y="177.8">NC.</text>
<text x="90.2" y="175.2">NC.</text>
<text x="98.5" y="175.2">DSR#</text>
<text x="98.7" y="177.8">CTS#</text>
<text x="104.9" y="174.2">10</text>
<text x="106.2" y="176.8">9</text>
<text x="224" y="190.6" transform="rotate(-90 224 190.6)">1</text>
<text x="226.5" y="190.6" transform="rotate(-90 226.5 190.6)">2</text>
<text x="229.1" y="190.6" transform="rotate(-90 229.1 190.6)">3</text>
<text x="175" y="193.8" transform="rotate(-90 175 193.8)">S1</text>
<text x="180.1" y="193.8" transform="rotate(-90 180.1 193.8)">S2</text>
<text x="222.7" y="192.9" transform="rotate(-90 222.7 192.9)">1</text>
<text x="225.3" y="192.9" transform="rotate(-90 225.3 192.9)">2</text>
<text x="227.8" y="192.9" transform="rotate(-90 227.8 192.9)">3</text>
<text x="172.2" y="198.1">0</text>
<text x="175" y="205.4" transform="rotate(-90 175 205.4)">A</text>
<text x="177.5" y="205.5" transform="rotate(-90 177.5 205.5)">C</text>
<text x="180.1" y="205.4" transform="rotate(-90 180.1 205.4)">B</text>
<text x="118.4" y="221.9" transform="rotate(-90 118.4 221.9)">1</text>
<text x="118.4" y="229.6" transform="rotate(-90 118.4 229.6)">2</text>
</g>
<g font-size="2.2" fill="#00f">
<text x="246.9" y="46.7">WS2812-DIN</text>
<text x="93.2" y="50.2">0.1uf</text>
<text x="173.7" y="48.9">0.1uf</text>
<text x="184.7" y="48.9">0.1uf</text>
<text x="195.3" y="48.9">0.1uf</text>
<text x="284.5" y="61.2">P12</text>
<text x="294.6" y="64.3">1k</text>
<text x="308.6" y="68.8">10k</text>
<text x="351.5" y="86.6">P22</text>
<text x="291.6" y="92.5">10k</text>
<text x="279.7" y="100.6">P22</text>
<text x="351" y="98">P15</text>
<text x="176.8" y="112.3">EN</text>
<text x="232.2" y="109.7">WS2812-DIN</text>
<text x="232.2" y="112.3">P22</text>
<text x="350.3" y="109.7">P13</text>
<text x="167.1" y="119.9">P34</text>
<text x="176.8" y="114.8">EXT(P36)4</text>
<text x="176.8" y="117.3">SVN(P39)5</text>
<text x="231.4" y="117.3">U0RXD</text>
<text x="231.4" y="114.8">U0TXD</text>
<text x="232.4" y="119.9">P21</text>
<text x="71.9" y="120.6">CH340_DPB6</text>
<text x="71.9" y="123.2">CH340_DNB7</text>
<text x="166.6" y="122.4">P35</text>
<text x="166.6" y="125">P32</text>
<text x="231.4" y="125">P19</text>
<text x="258.8" y="123.2">BUSY</text>
<text x="259.1" y="125.7">CS</text>
<text x="350.3" y="120.1">EXT(P36)1</text>
<text x="166.6" y="127.5">P33</text>
<text x="166.6" y="130">P25</text>
<text x="231.6" y="127.5">P18</text>
<text x="231.6" y="130">P5</text>
<text x="259.1" y="128.3">D/C</text>
<text x="259.3" y="130.8">RES</text>
<text x="291.8" y="127">10k</text>
<text x="166.6" y="135.1">P27</text>
<text x="166.6" y="137.7">P14-PWM</text>
<text x="166.9" y="132.6">P26</text>
<text x="231.4" y="132.6">P17</text>
<text x="231.4" y="135.1">P16</text>
<text x="231.6" y="137.7">P4</text>
<text x="259.3" y="133.3">SDI</text>
<text x="259.3" y="136.1">SCLK</text>
<text x="280.2" y="135.1">P15</text>
<text x="166.6" y="140.2">P12</text>
<text x="231.4" y="140.2">P0</text>
<text x="199.1" y="154.9" transform="rotate(-90 199.1 154.9)">P13</text>
<text x="216.9" y="154.7" transform="rotate(-90 216.9 154.7)">P15</text>
<text x="219.5" y="154.4" transform="rotate(-90 219.5 154.4)">P02</text>
<text x="369.1" y="151.1">P27</text>
<text x="369.3" y="153.7">P26</text>
<text x="404.4" y="151.1">P32</text>
<text x="404.4" y="153.7">P33</text>
<text x="64.3" y="161.3">U0RXD</text>
<text x="292.4" y="160">10k</text>
<text x="404.4" y="156.2">P25</text>
<text x="404.9" y="158.7">P14-PWM</text>
<text x="64.3" y="163.8">U0TXD</text>
<text x="73.2" y="165.1">120</text>
<text x="73.4" y="162.6">120</text>
<text x="110" y="163.8">CH340_RTS</text>
<text x="110" y="166.4">CH340_DTR</text>
<text x="77" y="168.9">CH340_DP</text>
<text x="77" y="171.4">CH340_DN</text>
<text x="280.4" y="168.1">P13</text>
<text x="70.1" y="176.2">0.1uf</text>
<text x="110.7" y="185.2">P0</text>
<text x="180.3" y="185.7" transform="rotate(-90 180.3 185.7)">SVN(P39)</text>
<text x="183.4" y="190.5">10k</text>
<text x="70.1" y="194.1">CH340_RTS</text>
<text x="93.2" y="197.9">10k</text>
<text x="292.1" y="196.1">10k</text>
<text x="152.4" y="208.5">10k</text>
<text x="165.4" y="205.5">P34</text>
<text x="184.9" y="205.5">P35</text>
<text x="192.8" y="208.5">10k</text>
<text x="229.6" y="207.2">4.7k</text>
<text x="280.9" y="204.2">EXT(P36)</text>
<text x="70.1" y="213.1">CH340_DTR</text>
<text x="170.2" y="213">10p</text>
<text x="189.5" y="213">10p</text>
<text x="212.9" y="213.9">P4</text>
<text x="93.2" y="216.9">10k</text>
<text x="107.4" y="219.7">EN</text>
<text x="112.3" y="228.8">1u</text>
</g>
<g font-size="1.9">
<text x="62" y="45.9">1</text>
<text x="62" y="48.5">2</text>
</g>
</svg>
